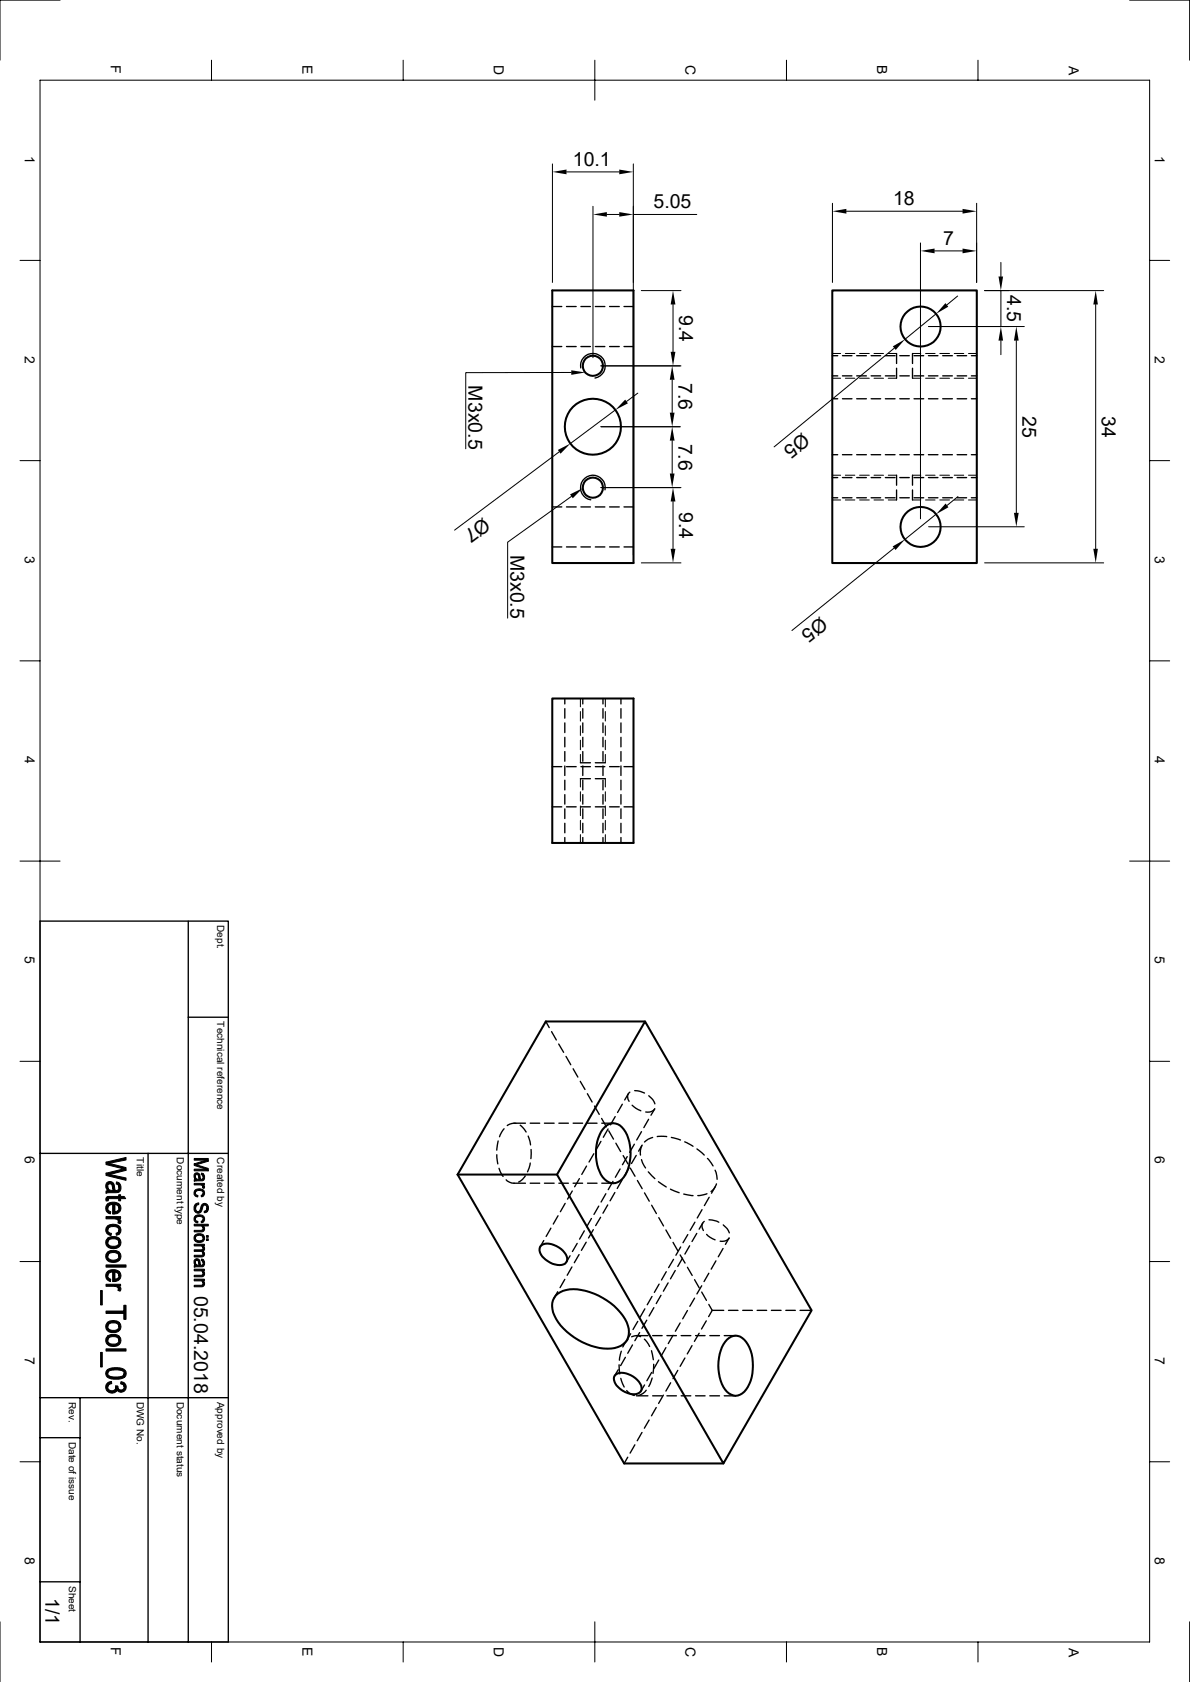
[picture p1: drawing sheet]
<svg xmlns="http://www.w3.org/2000/svg" width="297mm" height="420mm" viewBox="0 0 297 420" stroke-linecap="round" stroke-linejoin="round" font-family="sans-serif">
<g fill="none" stroke="#000" stroke-width=".51">
<path d="M137.8 72.5h20.3v68.1h-20.3zM207.7 72.5h36.1v68.1h-36.1zM137.8 174.4h20.3v36.1h-20.3zM161 255.1l41.6 72.1-22 38.2-41.6-72.1zM161 255.1h-24.8l-22 38.2M114.2 293.3l41.6 72.1h24.8M114.2 293.3h24.8M150.9 281.5a2.9 2.9 0 0 1 4.8 .5 11.1 11.1 0 0 1-.5 12.5 3 3 0 0 1-4.8-.6 11.5 11.5 0 0 1 0-11.9zM134.9 311.2a3.4 3.4 0 0 1 4 0 4.3 4.3 0 0 1 2.7 3.3 2.08 2.08 0 0 1-3.1 1.2 4.8 4.8 0 0 1-3.8-3.8zM138.7 323.5a7.5 7.5 0 0 1 7.5-1.2 15.3 15.3 0 0 1 10.5 8.7 4 4 0 0 1-3.2 5.6 15.5 15.5 0 0 1-15.1-8.1 4.6 4.6 0 0 1 .3-5zM181.4 334.5a2.9 2.9 0 0 1 4.8 .6 11.1 11.1 0 0 1-.4 12.4 2.9 2.9 0 0 1-4.8-.5 11.3 11.3 0 0 1 0-11.9zM153.5 343.4a3.4 3.4 0 0 1 4 0 3.9 3.9 0 0 1 2.6 3.8 2.63 2.63 0 0 1-3.6 .6 4.7 4.7 0 0 1-3.3-3.7z"/>
<circle cx="148" cy="91.3" r="2.51"/>
<circle cx="229.8" cy="81.5" r="5"/>
<circle cx="148" cy="106.6" r="7"/>
<circle cx="148" cy="121.8" r="2.51"/>
<circle cx="229.8" cy="131.6" r="5"/>
</g>
<g fill="none" stroke="#000" stroke-width=".34">
<path d="M137.8 76.5h2.4M141.4 76.5h2.4M145 76.5h2.4M148.6 76.5h2.4M152.1 76.5h2.5M155.7 76.5h2.4M137.8 86.5h2.4M141.4 86.5h2.4M144.9 91.9a3.1 3.1 0 0 1 2.6-3.6 3.1 3.1 0 0 1 3.5 2.6 3.1 3.1 0 0 1-2.5 3.5M145 86.5h2.4M148.6 86.5h2.4M152.1 86.5h2.5"/>
<path d="M155.7 86.5h2.4M207.7 93.9h1.4M207.7 88.8h1.4M207.7 99.6h1.4M210.3 93.9h2.3M210.3 88.8h2.3M210.3 99.6h2.3M213.8 93.9h2.4M213.8 88.8h2.4M213.8 99.6h2.4M217.4 93.9h2.4M217.4 88.8h2.4"/>
<path d="M217.4 99.6h2.4M221 93.9h2.4M221 88.8h2.4M221 99.6h2.4M223.8 88.3v2.5M223.8 91.9v2.5M224.6 93.9h2.3M224.6 88.8h2.3M224.6 99.6h2.3M227.8 91.9v2.5M227.8 88.3v2.5M228.1 93.9h2.4"/>
<path d="M228.1 88.8h2.4M228.1 99.6h2.4M231.7 93.9h2.4M231.7 88.8h2.4M231.7 99.6h2.4M235.3 93.9h2.4M235.3 88.8h2.4M235.3 99.6h2.4M238.9 93.9h2.4M238.9 88.8h2.4M238.9 99.6h2.4M242.4 93.9h1.4"/>
<path d="M242.4 88.8h1.4M242.4 99.6h1.4M207.7 119.3h1.4M207.7 113.5h1.4M210.3 119.3h2.3M210.3 113.5h2.3M213.8 119.3h2.4M213.8 113.5h2.4M217.4 119.3h2.4M217.4 113.5h2.4M221 119.3h2.4M221 113.5h2.4"/>
<path d="M223.8 118.7v2.5M224.6 119.3h2.3M224.6 113.5h2.3M227.8 118.7v2.5M228.1 119.3h2.4M228.1 113.5h2.4M231.7 119.3h2.4M231.7 113.5h2.4M235.3 119.3h2.4M235.3 113.5h2.4M238.9 119.3h2.4M238.9 113.5h2.4"/>
<path d="M242.4 119.3h1.4M242.4 113.5h1.4M137.8 126.6h2.4M137.8 136.6h2.4M141.4 126.6h2.4M141.4 136.6h2.4M145 126.6h2.4M145 136.6h2.4M148.6 126.6h2.4M148.6 136.6h2.4M151 122.3a3.1 3.1 0 0 0-2.5-3.6 3.1 3.1 0 0 0-3.6 2.5 3.1 3.1 0 0 0 2.5 3.6M152.1 126.6h2.5"/>
<path d="M152.1 136.6h2.5M155.7 126.6h2.4M155.7 136.6h2.4M207.7 124.3h1.4M210.3 124.3h2.3M213.8 124.3h2.4M217.4 124.3h2.4M221 124.3h2.4M223.8 122.3v2.5M224.6 124.3h2.3M227.8 122.3v2.5M228.1 124.3h2.4"/>
<path d="M231.7 124.3h2.4M235.3 124.3h2.4M238.9 124.3h2.4M242.4 124.3h1.4M141 177v2.3M141 174.4v1.4M145.5 174.4v1.4M145.5 177v2.3M150.5 177v2.3M150.5 174.4v1.4M155 174.4v1.4M155 177v2.3"/>
<path d="M137.8 191.4h2.4M141 180.5v2.4M141 184.1v2.4M141 187.7v2.4M141 191.3v2.3M141 194.8v2.4M141 198.4v2.4M141.4 191.4h2.4M144.9 194.4h2.5M144.9 190.5h2.5M145 191.4h2.4M145.5 180.5v2.4"/>
<path d="M145.5 184.1v2.4M145.5 187.7v2.4M145.5 191.3v2.3M145.5 194.8v2.4M145.5 198.4v2.4M148.6 190.5h2.5M148.6 191.4h2.4M148.6 194.4h2.5M150.5 180.5v2.4M150.5 184.1v2.4M150.5 187.7v2.4M150.5 191.3v2.3"/>
<path d="M150.5 194.8v2.4M150.5 198.4v2.4M152.1 191.4h2.5M155 180.5v2.4M155 184.1v2.4M155 187.7v2.4M155 191.3v2.3M155 194.8v2.4M155 198.4v2.4M155.7 191.4h2.4M137.8 201.5h2.4M141 202v2.4"/>
<path d="M141 205.6v2.3M141 209.1v1.4M141.4 201.5h2.4M145 201.5h2.4M145.5 202v2.4M145.5 205.6v2.3M145.5 209.1v1.4M148.6 201.5h2.4M150.5 202v2.4M150.5 205.6v2.3M150.5 209.1v1.4M152.1 201.5h2.5"/>
<path d="M155 202v2.4M155 205.6v2.3M155 209.1v1.4M155.7 201.5h2.4M10 230h47v180h-47zM47 230v180M47 254h10M136.2 255.1l.9 1.5M137.7 257.6l1.2 2.1M139.4 260.7l1.3 2.1M141.3 263.8l1.2 2.1M143 266.9l1.2 2"/>
<path d="M144.8 270l1.2 2M146.6 273.1l1.2 2.1M148.4 276.2l1.2 2.1M150.2 279.3l1.1 2M153.5 278.8l-1.1 2.1M155.3 275.7l-1.2 2.1M156.8 273.1l-.9 1.6M157.2 272.7a1.6 1.6 0 0 0-.2 2.3M157.8 276l.9 .7 1.2 .7M158.4 272.3l1.3 .2 1.2 .4M161.9 279.5l-1.2 2.1M161.9 273.6l1 .9 .5 1.1"/>
<path d="M163.4 276.9l-.1 .2a2.23 2.23 0 0 1-2.1 .6M163.4 276.9l-.9 1.6M10 288h47M37 288v122M124 288.3l.2 2.3M124.3 284.9l-.3 2.3M124.5 291.7l1.1 2.1M125.8 281.9l-1.1 1.9M126.3 294.6a2.83 2.83 0 0 0 2.1 .8M128.3 295.4h2.8M128.3 280.5h2.8M128.8 280.5a2.91 2.91 0 0 0-2.2 .6"/>
<path d="M129.8 281l1.5 1.7M131.1 293.6l-.7 .9-.9 .6M131.8 283.7l.6 2.2M132.3 295.4h2.4M132.3 280.5h2.4M132.3 290.4l-.6 2.2M132.5 287v2.3M135.9 295.4h2.4M135.9 280.5h2.4M139.5 295.4h2.4M139.5 280.5h2.4M142.8 297.4l-1.2 2"/>
<path d="M143 295.4h2.4M143 280.5h2.4M144.6 294.3l-1.2 2M146.4 291.2l-1.2 2M146.6 295.4h2.4M146.6 280.5h2.4M148.2 288.1l-1.2 2.1M150 285l-1.2 2.1M150.2 295.4h2.9M150.2 280.5h2.9M151.2 298.1l-1.2 2M151.8 281.9l-1.2 2.1"/>
<path d="M151.9 282.4l1.2 2M153 295l-1.2 2.1M153.5 297.8l-1.2 2M153.7 285.5l1.2 2M154.8 291.9l-1.2 2.1M155.2 294.7l-1.1 2.1M155.5 288.5l1.2 2.1M156.5 288.8l-1.1 2M157 291.6l-1.2 2.1M157.3 291.7l1.2 2M158.3 285.7l-1.2 2M158.8 288.5l-1.2 2"/>
<path d="M159.1 294.8l1.2 2M160.1 289.6l1 2M160.1 282.6l-1.2 2M160.2 286.1l-.3 1.1v1.2M160.3 285.9l-.9 1.5M160.9 297.9l1.2 2M161.8 292.6l1.6 1.7M162.9 284l-1.1 .4-.9 .8M164 283.8h2.4M164.3 295.1l2 1.3M167.3 296.9l2.2 .9M167.6 284l2.2 .6"/>
<path d="M170.6 298.2l2.4 .3M170.9 285.1l2.1 1.1M173.9 286.9l1.9 1.5M176.4 298.1l-2.2 .4M176.6 289.3l1.4 1.8M177 299l-1.2 2M178.5 292.2l.5 2.3M178.5 296.4l-.9 1.5M178.8 295.6l-.7 1.4-.6 .5M135.7 309.8l-.9 1.5M137.5 306.7l-1.2 2M139.3 303.6l-1.2 2"/>
<path d="M141 319.4l-1.2 2.1M141.1 300.5l-1.2 2.1M142.3 313.6l-.9 1.5M142.7 316.4l-1.1 2M144.1 310.5l-1.2 2M144.5 313.3l-1.2 2M145.8 307.3l-1.1 2.1M146.3 310.2l-1.2 2M147.6 304.2l-1.2 2.1M148.1 307l-1.2 2.1M149.4 301.2l-1.1 2M149.9 304l-1.2 2"/>
<path d="M151.7 300.9l-1.2 2M162.6 300.9l1.2 2.1M164.4 304l1.2 2.1M166.2 307.1l1.2 2.1M166.3 317.5l-1.2 2.1M168 310.2l1.2 2.1M168.1 314.5l-1.2 2M168.5 317.2l-1.2 2.1M169.8 313.4l1.2 2M169.9 311.4l-1.2 2M170.3 314.2l-1.1 2M171.6 316.4l1.2 2.1"/>
<path d="M171.7 308.3l-1.2 2M172.1 311.1l-1.2 2M173.4 319.5l1.1 2.1M173.4 305.2l-1.1 2M173.9 308l-1.2 2M175.2 302l-1.2 2.1M175.4 305.4l-.9 1.5M175.8 305a1.65 1.65 0 0 0-.2 2.3M176.4 308.2l.9 .8 1.2 .6M176.9 317.9l-1.2 2.1M177 304.6l1.3 .2 1.1 .4M178.7 314.8l-1.2 2.1"/>
<path d="M180.5 311.7l-1.2 2.1M180.5 305.9l1 .9 .5 1M181.9 309.2l-.8 1.5M182 309.1l-.1 .2a2.23 2.23 0 0 1-2.2 .6M139.2 322.5l-.9 1.6M155.1 337.4l-.5 2.2M156.1 338.9l-1.2 2.1M156.7 334.4l-1.3 1.9M157.4 333l-.9 1.6M157.9 335.8l-1.2 2.1M158.8 333.5h2.9M159.2 329.9l-1.2 2.1"/>
<path d="M159.6 332.7l-1.1 2.1M159.9 333.8a2.43 2.43 0 0 0-2.3 0M160.8 334.4l1.3 1.8M161 326.8l-1.2 2.1M161.4 329.6l-1.2 2.1M162.6 337.3l.5 2.2M162.7 323.7l-1.2 2.1M162.9 333.5h2.4M163.2 326.5l-1.2 2.1M164.4 339.6l-1.2 2.1M164.5 320.6l-1.2 2.1M165 323.4l-1.2 2.1"/>
<path d="M166.2 336.5l-1.2 2.1M166.5 333.5h2.3M166.8 320.3l-1.2 2.1M168 333.4l-1.2 2.1M169.8 330.3l-1.2 2.1M170 333.5h2.4M170.9 339.1l-1.1 2.1M171.6 327.2l-1.2 2.1M172.7 336l-1.2 2.1M173.4 324.1l-1.2 2.1M173.6 333.5h2.4M174.5 332.9l-1.2 2"/>
<path d="M175.1 322.6l1.2 2.1M175.1 321.1l-1.2 2M176.3 329.8l-1.2 2.1M176.9 325.7l.9 1.5-.9 1.6M177.2 333.5h2.4M177.8 327.2h2.8M180.8 333.5h2.8M181.8 327.2h2.4M185.4 327.2h2.4M189 327.2h2.3M192.5 327.2h2.4M196.1 327.2h2.4"/>
<path d="M199.7 327.2h2.9M10 359h10M10 349h47M20 349v61M154.3 342l-.9 1.6M154.5 340.8l.2 2.3M154.9 344.2l.9 2.1M156.4 347.2l.8 .7 1.1 .5M158.8 348.5h2.9M160.2 357.7l-1.2 2M160.9 345.8l-.9 1.5M161.3 347.1a3.4 3.4 0 0 1-1.9 1.3"/>
<path d="M162 354.6l-1.2 2M162.6 342.7l-1.1 2.1M162.8 344.1l-.9 2.1M162.9 348.5h2.4M163.2 340.7l-.2 2.2M163.8 351.5l-1.2 2M165.6 348.4l-1.2 2M166.5 348.5h2.3M167.4 345.3l-1.2 2M169.2 342.2l-1.2 2.1M170 348.5h2.4M173.6 348.5h2.4"/>
<path d="M177.2 348.5h2.4M180.8 348.5h2.8M156.7 363.9l-.9 1.5M158.5 360.8l-1.2 2M10 395h10"/>
</g>
<g fill="none" stroke="#000" stroke-width=".25">
<path d="M15 0h-15v15M52.8 15v5M100.6 15v5M148.5 15v10M196.3 15v5M244.1 15v5M281.9 0h15v15M10 20h276.9v390h-276.9zM137.9 40.9v29.6M141.4 42.9h13.2M148 51.5v37.8M151.5 53.6h3.1"/>
<path d="M158.1 53.6h15.8M158.1 40.9v97.7M207.8 50.8v19.7M211.2 52.7h29M243.8 50.8v19.7M5 65h5M160.1 72.6h9.9M168 76v11.8M229.7 60.7v68.8M233.3 62.7h6.9M233.6 78.4l-7.7 6.3M239 73.9l-2.7 2.3"/>
<path d="M245.7 72.6h29.8M249.8 65.5v3.5M249.8 72.6v8.9M273.5 76v61M286.9 65h5M142.6 93h-26.4v19.1M150 91.4h20M159.2 98.2l-2.8 2M167.8 94.8v8.2M207.7 94.4h2.1M207.7 88.3h2.1M211 94.4h2.4"/>
<path d="M211 88.3h2.4M214.5 94.4h2.5M214.5 88.3h2.5M218.1 94.4h2.4M218.1 88.3h2.4M221.7 94.4h2.1M221.7 88.3h2.1M223.2 87l-30 24.6M227.8 94.4h2M227.8 88.3h2M231 94.4h2.4M231 88.3h2.4"/>
<path d="M231.8 81.5h23.9M234.6 94.4h2.4M234.6 88.3h2.4M238.2 94.4h2.3M238.2 88.3h2.3M241.7 94.4h2.1M241.7 88.3h2.1M249.8 85v3.6M253.7 85v43.1M5 115h5M139.6 112.8l-26.1 19.6M150 106.6h19.8"/>
<path d="M153.6 102.4l-11.2 8.3M167.8 110v8.2M207.7 118.7h2.1M211 118.7h2.4M214.5 118.7h2.5M218.1 118.7h2.4M221.7 118.7h2.1M227.8 118.7h2M231 118.7h2.4M234.6 118.7h2.4M238.2 118.7h2.3M241.7 118.7h2.1"/>
<path d="M286.9 115h5M142.6 124l-15.9 11.4v18.9M150 121.8h20M168 125.2v11.8M207.7 124.8h2.1M211 124.8h2.4M214.5 124.8h2.5M218.1 124.8h2.4M221.7 124.8h2.1M223.1 136.9l-25.4 20.5M227.8 124.8h2M231 124.8h2.4"/>
<path d="M231.8 131.5h23.9M233.6 128.4l-7.7 6.3M234.6 124.8h2.4M238.2 124.8h2.3M239.1 124l-2.7 2.2M241.7 124.8h2.1M160.1 140.5h9.9M245.7 140.5h29.8M5 165h5M144.9 174.4v2.1M144.9 177.7v2.3M151.1 174.4v2.1"/>
<path d="M151.1 177.7v2.3M286.9 165h5M144.9 181.2v2.4M144.9 184.8v2.4M144.9 188.4v2.1M144.9 194.4v2.1M144.9 197.7v2.4M151.1 181.2v2.4M151.1 184.8v2.4M151.1 188.4v2.1M151.1 194.4v2.1M151.1 197.7v2.4"/>
<path d="M5 215h10M144.9 201.3v2.4M144.9 204.9v2.3M144.9 208.4v2.1M151.1 201.3v2.4M151.1 204.9v2.3M151.1 208.4v2.1M281.9 215h10M5 265h5M286.9 265h5M5 315h5M286.9 315h5"/>
<path d="M5 365h5M286.9 365h5M0 405v14.9M52.8 410v5M100.6 410v5M148.5 405v10M196.3 410v5M244.1 410v5M296.9 405v14.9"/>
</g>
<g fill="#000" stroke="#000" stroke-width=".25">
<path d="M26.9 296.2v1.1z" fill-rule="evenodd"/>
<path d="M26.6 298.9l.4-.1v1l-.5 .1-.1-.6z" fill-rule="evenodd"/>
<path d="M26.6 295.4a1.1 1.1 0 0 1 1.7 .1l-.1 1.7a1.71 1.71 0 0 0-.7-1.6l-.6 .4-.1 1.2a1.47 1.47 0 0 1-.2-1.8z" fill-rule="evenodd"/>
<path d="M29.1 295.1l.6 .3v1.1l-.2-.7-.5-.1z" fill-rule="evenodd"/>
<path d="M26.9 296.6l.6 .6 .8 .1v-1.8l.3 1.1a.55 .55 0 0 0 .6 .7 .55 .55 0 0 0 .5-.8v-1.1a1.36 1.36 0 0 1 .5 1.5 1.36 1.36 0 0 1-1.4 .9h-1.9l-.4 .2v-.6l.4-.1z" fill-rule="evenodd"/>
<path d="M27 298.8l2.6-.1v-.4h.5v.4h.9l.4 .6h-1.3v.5h-.5v-.5h-2.4l-.2 .3z" fill-rule="evenodd"/>
<path d="M26.5 290.2l5-1.2v.6l-4.2 .9z" fill-rule="evenodd"/>
<path d="M26.5 290.2l5 1.3v.7l-.8-.4-4.2-1z" fill-rule="evenodd"/>
<path d="M26.5 292.9l4.3-1 .7 .3-4.1 1z" fill-rule="evenodd"/>
<path d="M26.5 292.9l5 1.2v.6l-5-1.2z" fill-rule="evenodd"/>
<path d="M48.8 293.8v.7z" fill-rule="evenodd"/>
<path d="M48.7 297.2l.1 1 .6 .3v.4a.99 .99 0 0 1-.9-.6 .99 .99 0 0 1 .2-1.1z" fill-rule="evenodd"/>
<path d="M48.6 293.1a.79 .79 0 0 1 1.2 .1l-.1 1.3v-.2a.95 .95 0 0 0-.6-1l-.3 .2-.1 .9a1.08 1.08 0 0 1-.1-1.3z" fill-rule="evenodd"/>
<path d="M50.3 292.9l.4 .2v.8l-.1-.4-.4-.2z" fill-rule="evenodd"/>
<path d="M50.7 297.9v.8l-.5 .1v-.3l.3-.2z" fill-rule="evenodd"/>
<path d="M48.5 295.5h2.5v.3h-.4v.5l-.1-.2-.5-.2h-1.5z" fill-rule="evenodd"/>
<path d="M48.8 294l.3 .4 .6 .1 .1-1.3 .2 .7a.41 .41 0 0 0 .3 .6 .41 .41 0 0 0 .4-.6v-.8a.98 .98 0 0 1 .4 1.1 .98 .98 0 0 1-1 .7l-1.6 .1v-.4l.3-.1z" fill-rule="evenodd"/>
<path d="M50.6 295.8l.5 .4-.2 .6-.4-.2z" fill-rule="evenodd"/>
<path d="M48.8 297.1l.7-.2a1.09 1.09 0 0 1 1.4 .3 1.09 1.09 0 0 1-.2 1.5v-.8a1.05 1.05 0 0 0-.9-.6 1.05 1.05 0 0 0-1 .6z" fill-rule="evenodd"/>
<path d="M48.5 291.9h2.9l.6 .5h-3.5z" fill-rule="evenodd"/>
<path d="M48.5 289.3h3.5v.6l-.6-.2h-2.9z" fill-rule="evenodd"/>
<path d="M48.5 290.6l3.5 1.2v.6l-.6-.5-2.9-.9z" fill-rule="evenodd"/>
<path d="M48.5 290.6l2.9-.9 .6 .2-3 .9z" fill-rule="evenodd"/>
<path d="M26.5 315.8h5v.6h-5z" fill-rule="evenodd"/>
<path d="M26.8 300.6l.1 1.4 .2 .3 .5 .3v.5a1.48 1.48 0 0 1-.8-2.5z" fill-rule="evenodd"/>
<path d="M26.9 317.5v1.3l.2 .4 .5 .2v.6a1.47 1.47 0 0 1-1.2-1.1 1.47 1.47 0 0 1 .5-1.4z" fill-rule="evenodd"/>
<path d="M26.8 306.2l.2 1.3 .8 .5-.1 .5a1.37 1.37 0 0 1-1.2-.9 1.37 1.37 0 0 1 .3-1.4z" fill-rule="evenodd"/>
<path d="M26.9 300.6a2.51 2.51 0 0 1 2.8 0v1.1l-.2-.6-.9-.3v2.3h-.2h-.3v-2.4l-.9 .3-.3 .7z" fill-rule="evenodd"/>
<path d="M26.9 309.2a2.75 2.75 0 0 1 2.8 0v1.1a1.59 1.59 0 0 0-2.6-.6l-.2 .6z" fill-rule="evenodd"/>
<path d="M26.9 312.6a2.62 2.62 0 0 1 2.8 0v1.1a1.55 1.55 0 0 0-2.7-.4l-.1 .4z" fill-rule="evenodd"/>
<path d="M26.9 317.5a2.51 2.51 0 0 1 2.8 0v1.1l-.4-.8-.7-.2v2.4h-.5v-2.4l-.9 .3-.3 .7z" fill-rule="evenodd"/>
<path d="M29.7 307.2v1l-.7 .2v-.5l.5-.3z" fill-rule="evenodd"/>
<path d="M26.5 303.8h3.6v.5h-.6v.7a.98 .98 0 0 0-1.1-.7h-1.9z" fill-rule="evenodd"/>
<path d="M28.6 300.8v1.8h.2l.8-.5 .1-1.5a1.42 1.42 0 0 1 .4 1.6 1.42 1.42 0 0 1-1.5 .9z" fill-rule="evenodd"/>
<path d="M29.5 304.3l.7 .5-.2 .8-.6-.2z" fill-rule="evenodd"/>
<path d="M27 306a2.15 2.15 0 0 1 3.2 1l-.1 .7-.4 .5v-1a1.6 1.6 0 0 0-2.5-.7l-.3 .7z" fill-rule="evenodd"/>
<path d="M26.9 309.2v1.1a1.58 1.58 0 0 0 2.7 .3l.1-1.4a1.53 1.53 0 0 1 .3 1.9 1.53 1.53 0 0 1-1.8 .6 1.5 1.5 0 0 1-1.7-.8 1.5 1.5 0 0 1 .4-1.7z" fill-rule="evenodd"/>
<path d="M26.8 312.7l.1 1a1.49 1.49 0 0 0 1.4 1 1.49 1.49 0 0 0 1.4-1v-1.1a1.56 1.56 0 0 1 .3 1.9 1.56 1.56 0 0 1-1.8 .7 1.51 1.51 0 0 1-1.6-.8 1.51 1.51 0 0 1 .2-1.7z" fill-rule="evenodd"/>
<path d="M28.6 317.6v1.8h.5l.6-.7v-1.2a1.45 1.45 0 0 1 .4 1.6 1.45 1.45 0 0 1-1.5 .9z" fill-rule="evenodd"/>
<path d="M48.8 315.2v.7z" fill-rule="evenodd"/>
<path d="M48.7 303.7l.1 .9 .6 .4v.4a.96 .96 0 0 1-.9-.6 .96 .96 0 0 1 .2-1.1z" fill-rule="evenodd"/>
<path d="M48.8 300.7l.8-.3v.4a.87 .87 0 0 0-.8 .9z" fill-rule="evenodd"/>
<path d="M48.6 314.5a.78 .78 0 0 1 1.2 .2l-.1 1.2v-.1a.87 .87 0 0 0-.6-1.1l-.3 .3-.1 .9a1.09 1.09 0 0 1-.1-1.4z" fill-rule="evenodd"/>
<path d="M50.6 311.1l.1 .6z" fill-rule="evenodd"/>
<path d="M50.6 317.3l.1 .6z" fill-rule="evenodd"/>
<path d="M50.6 319.8l.1 .6z" fill-rule="evenodd"/>
<path d="M50.7 304.4v.7l-.5 .2v-.4l.3-.1z" fill-rule="evenodd"/>
<path d="M48.8 308.4l.6-.3 1.1 .1 .2 .2v.8a1.02 1.02 0 0 0-1-.8 1.02 1.02 0 0 0-.9 .8z" fill-rule="evenodd"/>
<path d="M48.5 312.1h1.7l.4-.2 .1 1.2-.2-.5-.2-.1h-1.8z" fill-rule="evenodd"/>
<path d="M50.3 314.4l.4 .1v.8l-.2-.4-.3-.2z" fill-rule="evenodd"/>
<path d="M48.5 310.7h2.5v.4h-.4v.3l-.4-.3h-1.7z" fill-rule="evenodd"/>
<path d="M48.5 316.9h2.5v.4h-.4v.4l-.4-.4h-1.7z" fill-rule="evenodd"/>
<path d="M48.5 319.4h2.5v.4h-.4v.4l-.4-.4h-1.7z" fill-rule="evenodd"/>
<path d="M48.8 303.6l.7-.2a1.09 1.09 0 0 1 1.4 .3 1.09 1.09 0 0 1-.2 1.4v-.7a1.05 1.05 0 0 0-.9-.7 1.05 1.05 0 0 0-1 .7z" fill-rule="evenodd"/>
<path d="M48.5 307.2h1.9l.3-.3v-.8a.82 .82 0 0 1 .3 1 .82 .82 0 0 1-.9 .5h-1.6z" fill-rule="evenodd"/>
<path d="M48.7 308.4l.1 .8a1.03 1.03 0 0 0 .9 .6 1.03 1.03 0 0 0 1-.6l.1-.8a1.18 1.18 0 0 1 0 1.5 1.18 1.18 0 0 1-1.5 .3 1.09 1.09 0 0 1-.6-1.8z" fill-rule="evenodd"/>
<path d="M50.7 311.1a.75 .75 0 0 1-.1 1.3z" fill-rule="evenodd"/>
<path d="M48.5 313.4h2l.2-.2v-.7a.76 .76 0 0 1 .3 .9 .76 .76 0 0 1-.8 .5h-1.7z" fill-rule="evenodd"/>
<path d="M48.8 315.5l.3 .3 .6 .1 .1-1.2 .2 .6a.42 .42 0 0 0 .3 .7 .42 .42 0 0 0 .4-.7v-.8a.98 .98 0 0 1 .4 1.1 .98 .98 0 0 1-1 .7l-1.6 .1v-.4l.3-.1z" fill-rule="evenodd"/>
<path d="M48.5 318.4h1.9l.3-.3v-.8a.82 .82 0 0 1 .3 1.1 .82 .82 0 0 1-1 .4h-1.5z" fill-rule="evenodd"/>
<path d="M51.6 301.6v1l-.6 .2v-.4l.5-.3z" fill-rule="evenodd"/>
<path d="M51.5 309.3h.5v.5h-.5z" fill-rule="evenodd"/>
<path d="M51.5 308.5h.5v.4h-.5z" fill-rule="evenodd"/>
<path d="M48.5 305.7h3.5v.4h-1.3v.6l-.4-.5-1.8-.1z" fill-rule="evenodd"/>
<path d="M48.7 300.8l.1-.1v1a.66 .66 0 0 0 .7 .8 .66 .66 0 0 0 .6-.8 1.04 1.04 0 0 1 1.3-1.1 1.04 1.04 0 0 1 .5 1.6l-.3 .4v-1a.56 .56 0 0 0-.6-.7 .56 .56 0 0 0-.5 .8 1.07 1.07 0 0 1-.5 1.1 1.07 1.07 0 0 1-1.3-.2 1.63 1.63 0 0 1 0-1.8z" fill-rule="evenodd"/>
<path d="M25.1 322.2h.4v3.6h-.4z" fill-rule="evenodd"/>
<path d="M25.1 337.7h.4v3.6h-.4z" fill-rule="evenodd"/>
<path d="M26.5 336.8h5v.6h-5z" fill-rule="evenodd"/>
<path d="M26.9 330.2a2.51 2.51 0 0 1 2.8 0v1.1a1.54 1.54 0 0 0-2.6-.6l-.2 .6z" fill-rule="evenodd"/>
<path d="M26.9 333.6a2.75 2.75 0 0 1 2.8 0v1.1a1.59 1.59 0 0 0-2.6-.6l-.2 .6z" fill-rule="evenodd"/>
<path d="M26.5 320.7h3.6v.4h-.6v.7a1.1 1.1 0 0 0-1.1-.6h-1.9z" fill-rule="evenodd"/>
<path d="M29.5 321.1l.6 .5-.1 .8-.6-.2z" fill-rule="evenodd"/>
<path d="M26.8 330.2l.1 1.1a1.58 1.58 0 0 0 2.7 .3l.1-1.4a1.53 1.53 0 0 1 .3 1.9 1.53 1.53 0 0 1-1.8 .6 1.51 1.51 0 0 1-1.6-.7 1.51 1.51 0 0 1 .2-1.8z" fill-rule="evenodd"/>
<path d="M26.9 333.6v1.1a1.58 1.58 0 0 0 2.7 .4l.1-1.5a1.56 1.56 0 0 1 .3 1.9 1.56 1.56 0 0 1-1.8 .7 1.52 1.52 0 0 1-1.7-.8 1.52 1.52 0 0 1 .4-1.8z" fill-rule="evenodd"/>
<path d="M26.5 327.4h4.4v-1.5h.6v3.5h-.6v-1.4h-4.4z" fill-rule="evenodd"/>
<path d="M48.5 320.9h1.9l.3-.3v-.8a.82 .82 0 0 1 .3 1.1 .82 .82 0 0 1-1 .4h-1.5z" fill-rule="evenodd"/>
<path d="M27 345.2l.8-.3 .1 .6-.8 .3-.2 .6z" fill-rule="evenodd"/>
<path d="M26.7 345.4l.2-.1v1.1a1.03 1.03 0 0 0 1 .9 1.03 1.03 0 0 0 1-.9l.1 1.1a1.52 1.52 0 0 1-2.1 0 1.52 1.52 0 0 1-.2-2.1z" fill-rule="evenodd"/>
<path d="M28.8 346l.6 .1-.1 1.1-.1-.2-.2 .5z" fill-rule="evenodd"/>
<path d="M26.8 342.1l.1 .8a1.49 1.49 0 0 0 1.8 .9 1.97 1.97 0 0 0 2.3-.9v1.1l-.9 .3-1.5 .1a1.75 1.75 0 0 1-2.2-1.7z" fill-rule="evenodd"/>
<path d="M30.2 345l.9 .4-.1 .9-.3-.6-.6-.2z" fill-rule="evenodd"/>
<path d="M26.9 341.9l.9-.3 1.5-.1a1.87 1.87 0 0 1 2.2 1.6l-.5 .9v-1.1a1.67 1.67 0 0 0-2-.8 1.76 1.76 0 0 0-2.1 .8z" fill-rule="evenodd"/>
<path d="M29.4 346.2a.81 .81 0 0 0 .7 .8 .81 .81 0 0 0 .9-.7l.1-.9a1.27 1.27 0 0 1 .1 1.8 1.27 1.27 0 0 1-1.9 0z" fill-rule="evenodd"/>
</g>
<g fill="#000">
<path d="M137.9 42.9l3.5-.6v1.2zM148 53.6l3.5-.6v1.1zM154.6 42.3l3.5 .6-3.5 .6zM154.6 53l3.5 .6-3.5 .5zM207.8 52.7l3.4-.5v1.1zM240.2 52.2l3.6 .5-3.6 .6zM168 72.6l.6 3.4h-1.2zM229.7 62.7l3.6-.6v1.1zM236 75.7l.7 .9-3.1 1.8zM240.2 62.1l3.6 .6-3.6 .5zM249.2 69h1.2l-.6 3.6zM273.5 72.6l.5 3.4h-1.1z"/>
<path d="M142.6 92.5l3.5 .5-3.5 .6zM167.8 91.4l.6 3.4h-1.2zM167.4 87.8h1.2l-.6 3.6zM222.8 86.5l3.1-1.8-2.3 2.7zM249.8 81.5l.6 3.5h-1.2zM253.7 81.5l.6 3.5h-1.2zM139.2 112.4l3.2-1.7-2.5 2.6zM156 99.8l.7 .9-3.1 1.7zM167.2 103h1.2l-.6 3.6zM167.8 106.6l.6 3.4h-1.2zM167.2 118.2h1.2l-.6 3.6zM142.3 123.4l3.2-1.5-2.5 2.5z"/>
<path d="M168 121.8l.6 3.4h-1.2zM167.4 137h1.2l-.6 3.5zM222.8 136.4l3.1-1.7-2.4 2.6zM236 125.7l.7 1-3.1 1.7zM253.1 128.1h1.2l-.6 3.4zM272.9 137h1.1l-.5 3.5z"/>
</g>
<g font-size="4.9">
<text x="143" y="41.4">10.1</text>
<text x="163.1" y="52">5.05</text>
<text x="222.9" y="51.2">18</text>
<text x="235.4" y="61.1">7</text>
<text x="251.4" y="73.7" transform="rotate(90 251.4 73.7)">4.5</text>
<text x="169.5" y="78.6" transform="rotate(90 169.5 78.6)">9.4</text>
<text x="169.3" y="95.5" transform="rotate(90 169.3 95.5)">7.6</text>
<text x="117" y="96.2" transform="rotate(90 117 96.2)">M3x0.5</text>
<text x="200.3" y="107.9" transform="rotate(141 200.3 107.9)">Ø5</text>
<text x="255.2" y="103.8" transform="rotate(90 255.2 103.8)">25</text>
<text x="275" y="103.8" transform="rotate(90 275 103.8)">34</text>
<text x="169.3" y="110.7" transform="rotate(90 169.3 110.7)">7.6</text>
<text x="120.7" y="129" transform="rotate(143 120.7 129)">Ø7</text>
<text x="169.5" y="127.8" transform="rotate(90 169.5 127.8)">9.4</text>
<text x="127.4" y="138.5" transform="rotate(90 127.4 138.5)">M3x0.5</text>
<text x="204.8" y="153.8" transform="rotate(141 204.8 153.8)">Ø5</text>
<text x="48.5" y="323.5" transform="rotate(90 48.5 323.5)">05.04.2018</text>
<text x="11.3" y="399.1" transform="rotate(90 11.3 399.1)">1/1</text>
</g>
<g font-size="3.5">
<text x="27.6" y="16.3" transform="rotate(90 27.6 16.3)">F</text>
<text x="75.5" y="16.3" transform="rotate(90 75.5 16.3)">E</text>
<text x="123.3" y="16.2" transform="rotate(90 123.3 16.2)">D</text>
<text x="171.1" y="16.3" transform="rotate(90 171.1 16.3)">C</text>
<text x="218.9" y="16.2" transform="rotate(90 218.9 16.2)">B</text>
<text x="266.8" y="16.5" transform="rotate(90 266.8 16.5)">A</text>
<text x="6.2" y="39" transform="rotate(90 6.2 39)">1</text>
<text x="288.2" y="39" transform="rotate(90 288.2 39)">1</text>
<text x="6.2" y="88.8" transform="rotate(90 6.2 88.8)">2</text>
<text x="288.2" y="88.8" transform="rotate(90 288.2 88.8)">2</text>
<text x="6.2" y="138.8" transform="rotate(90 6.2 138.8)">3</text>
<text x="288.2" y="138.8" transform="rotate(90 288.2 138.8)">3</text>
<text x="6.2" y="188.8" transform="rotate(90 6.2 188.8)">4</text>
<text x="288.2" y="188.8" transform="rotate(90 288.2 188.8)">4</text>
<text x="6.2" y="238.8" transform="rotate(90 6.2 238.8)">5</text>
<text x="288.2" y="238.8" transform="rotate(90 288.2 238.8)">5</text>
<text x="6.2" y="288.8" transform="rotate(90 6.2 288.8)">6</text>
<text x="288.2" y="288.8" transform="rotate(90 288.2 288.8)">6</text>
<text x="6.2" y="338.8" transform="rotate(90 6.2 338.8)">7</text>
<text x="288.2" y="338.8" transform="rotate(90 288.2 338.8)">7</text>
<text x="6.2" y="388.8" transform="rotate(90 6.2 388.8)">8</text>
<text x="288.2" y="388.8" transform="rotate(90 288.2 388.8)">8</text>
<text x="27.6" y="411.2" transform="rotate(90 27.6 411.2)">F</text>
<text x="75.5" y="411.2" transform="rotate(90 75.5 411.2)">E</text>
<text x="123.3" y="411.2" transform="rotate(90 123.3 411.2)">D</text>
<text x="171.1" y="411.2" transform="rotate(90 171.1 411.2)">C</text>
<text x="218.9" y="411.2" transform="rotate(90 218.9 411.2)">B</text>
<text x="266.8" y="411.4" transform="rotate(90 266.8 411.4)">A</text>
</g>
<g font-size="2.5">
<text x="54.2" y="231" transform="rotate(90 54.2 231)">Dept.</text>
<text x="54.2" y="255" transform="rotate(90 54.2 255)">Technical reference</text>
<text x="34.2" y="289" transform="rotate(90 34.2 289)">Title</text>
<text x="44.2" y="289" transform="rotate(90 44.2 289)">Document type</text>
<text x="54.2" y="289" transform="rotate(90 54.2 289)">Created by</text>
<text x="17.2" y="350" transform="rotate(90 17.2 350)">Rev.</text>
<text x="34.2" y="350" transform="rotate(90 34.2 350)">DWG No.</text>
<text x="44.2" y="350" transform="rotate(90 44.2 350)">Document status</text>
<text x="54.2" y="350" transform="rotate(90 54.2 350)">Approved by</text>
<text x="17.2" y="360" transform="rotate(90 17.2 360)">Date of issue</text>
<text x="17.2" y="396" transform="rotate(90 17.2 396)">Sheet</text>
</g>
</svg>
